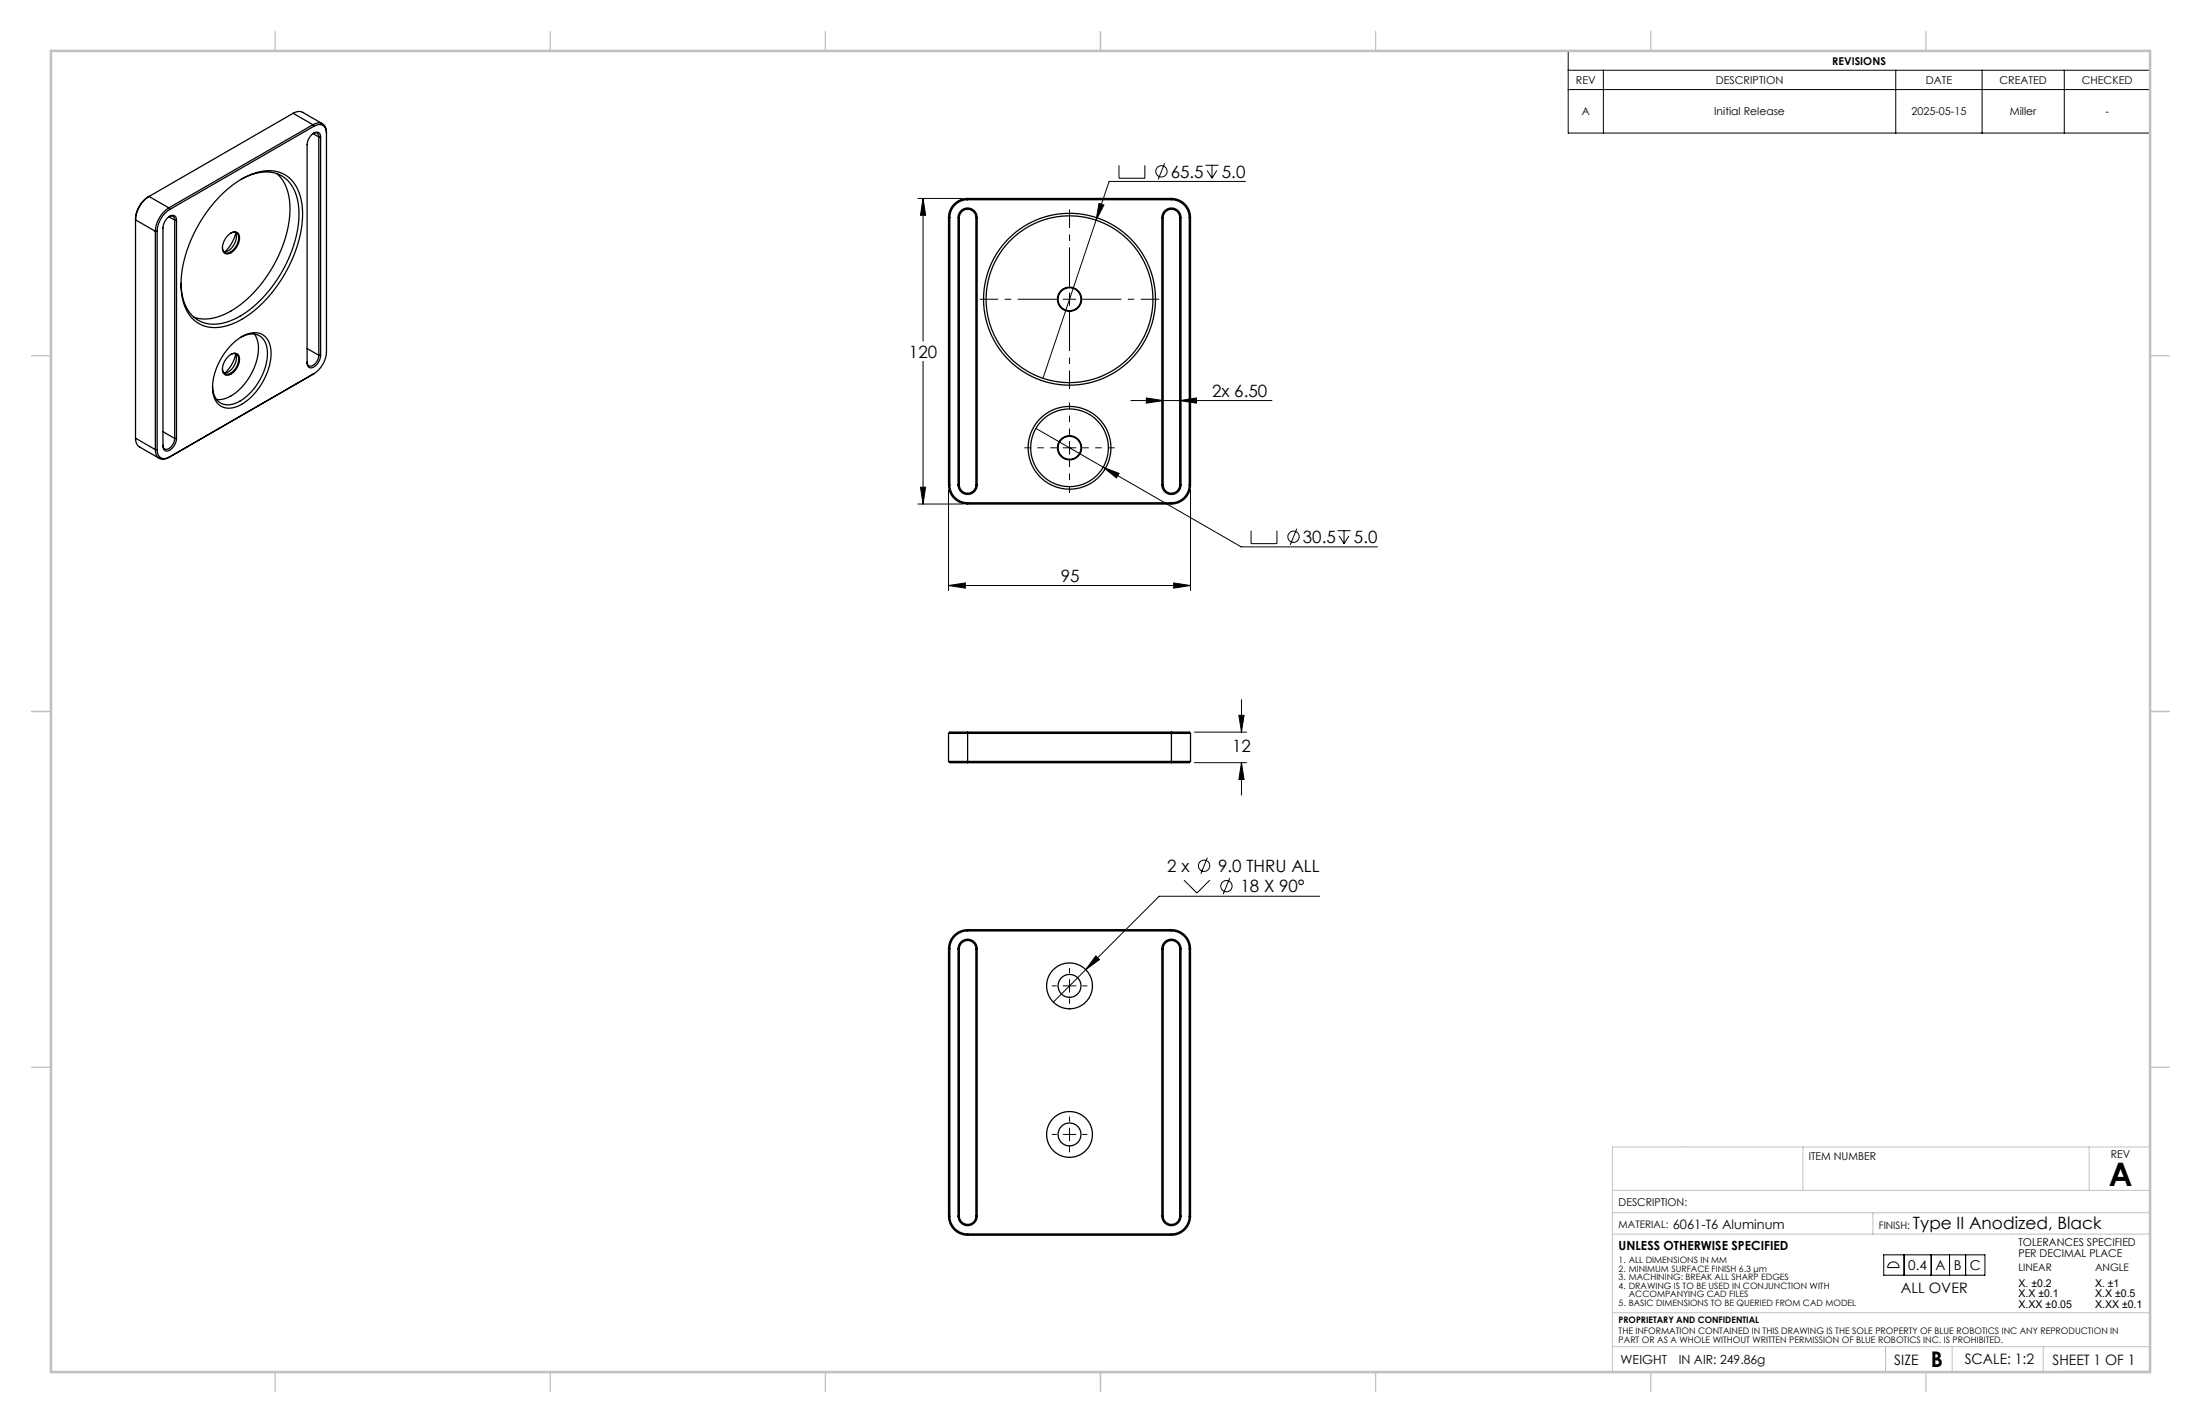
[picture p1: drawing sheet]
<svg xmlns="http://www.w3.org/2000/svg" width="432mm" height="279mm" viewBox="0 0 432 279" stroke-linecap="round" stroke-linejoin="round" font-family="sans-serif">
<g fill="none" stroke="#000" stroke-width=".25">
<path d="M29.3 38.6a5.9 5.9 0 0 0-2.7 4.6l3.9 2.2M29.3 38.6a5.4 5.4 0 0 0-2.7 4.4v43M29.3 38.6l3.8 2.2M43.5 38.2a14.4 14.4 0 0 1 9.1-4.7 6.4 6.4 0 0 1 6.5 5.6 21.8 21.8 0 0 1-3.2 14.7 21.8 21.8 0 0 1-11.1 10.1 6.5 6.5 0 0 1-9-5.2 21.8 21.8 0 0 1 3.2-14.7 27.6 27.6 0 0 1 4.5-5.8zM47.3 35.2a8.3 8.3 0 0 1 7.8-.8 7.5 7.5 0 0 1 3.6 6.7 25.2 25.2 0 0 1-7.7 18 13.9 13.9 0 0 1-9 4.6 6.2 6.2 0 0 1-6.2-5.6l-.3-2.5M54.4 34.1a9.6 9.6 0 0 1 2.5 8.3 25.9 25.9 0 0 1-11.6 18.7 8.9 8.9 0 0 1-7.2 1.2M57.5 22.2l1-.3 .8 .1 4 2.3M57.5 22.2l-28.2 16.4M57.5 22.2l3.9 2.3M61.4 24.5a1.62 1.62 0 0 1 1.9-.2 1.62 1.62 0 0 1 .8 1.7v43.1a5.5 5.5 0 0 1-2.5 4.3M61.4 24.5l-28.3 16.3M61.4 24.5l.2 .3"/>
<path d="M61.4 26.2l1.2 .7M61.5 26.2a.69 .69 0 0 1 .8 0 .69 .69 0 0 1 .3 .7M61.6 24.8a1.51 1.51 0 0 1 1.8-.2 1.51 1.51 0 0 1 .7 1.6M61.6 24.8l-28.3 16.3M62.6 26.9h.3M62.6 26.9v42.9M62.9 26.9a.86 .86 0 0 0-.5-.9 .86 .86 0 0 0-1 .3 2.97 2.97 0 0 0-1.1 2.1v42.9a.86 .86 0 0 0 .5 .9 .86 .86 0 0 0 1-.3 2.97 2.97 0 0 0 1.1-2.1M62.9 26.9v42.9M189.9 39a3.8 3.8 0 0 0-3.7 3.7M189.9 39.2a3.5 3.5 0 0 0-3.5 3.5M189.9 39v.2M189.9 39h40"/>
<path d="M189.9 39.2h40M229.9 39.2a3.5 3.5 0 0 1 3.5 3.5M229.9 39a3.8 3.8 0 0 1 3.8 3.7M229.9 39v.2M30.5 45.4h.3M30.5 45.4v42.9M30.8 45.4v42.9M33.1 40.8a5.9 5.9 0 0 0-2.6 4.6M33.1 40.8l.2 .3M33.2 42.6l1.1 .6M33.2 42.5a.69 .69 0 0 1 .8 0 .69 .69 0 0 1 .3 .7M33.3 41.1a5.5 5.5 0 0 0-2.5 4.3"/>
<path d="M34.3 43.2h.3M34.3 43.2v42.9M34.6 43.2a.86 .86 0 0 0-.5-.9 .86 .86 0 0 0-1 .3 2.97 2.97 0 0 0-1.1 2.1v42.9a.86 .86 0 0 0 .5 .9 .86 .86 0 0 0 1-.3 2.97 2.97 0 0 0 1.1-2.1M34.6 43.2v42.9M44.8 46.1a1.19 1.19 0 0 1 2.1 0 3.2 3.2 0 0 1-2.3 3.8 1.14 1.14 0 0 1-.9-1.7l.5-1.3zM45.3 45.8a1.03 1.03 0 0 1 1.3 0 1.03 1.03 0 0 1 .2 1.3 2.88 2.88 0 0 1-2.5 2.6l-.4-.4-.2-.7M46.1 45.6a2.85 2.85 0 0 1-2.2 3.8M46.3 45.8a7.5 7.5 0 0 1-2.1 3.6M186.2 42.7v52.5M186.2 42.7h.2M186.4 42.7v52.5M188 42.7a1.87 1.87 0 0 1 1.9-1.9 1.87 1.87 0 0 1 1.9 1.9"/>
<path d="M188 42.7h.3M188 42.7v52.5M188.3 42.7a1.63 1.63 0 0 1 1.6-1.6 1.63 1.63 0 0 1 1.6 1.6M188.3 42.7v52.5M191.5 42.7h.3M191.5 42.7v52.5M191.8 42.7v52.5M228 42.7a1.87 1.87 0 0 1 1.9-1.9 1.87 1.87 0 0 1 1.9 1.9M228 42.7h.3M228 42.7v52.5M228.3 42.7a1.63 1.63 0 0 1 1.6-1.6 1.63 1.63 0 0 1 1.6 1.6M228.3 42.7v52.5"/>
<path d="M231.5 42.7h.3M231.5 42.7v52.5M231.8 42.7v52.5M233.4 42.7h.3M233.4 42.7v52.5M233.7 42.7v52.5M44.8 69.9a1.19 1.19 0 0 1 2.1 0 3.2 3.2 0 0 1-2.3 3.8 1.14 1.14 0 0 1-.9-1.7l.3-.9zM45.3 69.6a1.03 1.03 0 0 1 1.3 .1 1.03 1.03 0 0 1 .2 1.2 2.88 2.88 0 0 1-2.5 2.6l-.4-.4-.2-.7M45.6 67.5a5.8 5.8 0 0 1 5.3-2.1 3.8 3.8 0 0 1 2.3 4.3 12.4 12.4 0 0 1-6.7 10.1 3.3 3.3 0 0 1-4.7-3 12.3 12.3 0 0 1 3.8-9.3zM46.1 69.4a2.85 2.85 0 0 1-2.2 3.8M46.3 69.6a7.5 7.5 0 0 1-2.1 3.7M47.3 66.2a3.2 3.2 0 0 1 4.9 1.2 9.8 9.8 0 0 1-2.1 8.6 7.5 7.5 0 0 1-5.6 3.5 3.2 3.2 0 0 1-2.8-3.7"/>
<path d="M49.9 65.6a6.9 6.9 0 0 1 0 6.6 10 10 0 0 1-6.3 6.2h-1.1M60.3 68.4l2.3 1.4M61.6 73.4l-28.5 16.4M61.6 73.4l-.2 .1M62.6 69.8a2.08 2.08 0 0 1-1.9 2.1l-.3-.2-.1-.6M62.6 69.8h.3M26.6 86l.2 1 .5 .7 4 2.3M26.6 86l3.9 2.3M30.5 88.3a1.62 1.62 0 0 0 .8 1.7 1.62 1.62 0 0 0 1.8-.2M30.5 88.3h.3M30.8 88.3a1.51 1.51 0 0 0 .8 1.6 1.51 1.51 0 0 0 1.7-.2l-.2 .1M32 84.8l2.3 1.3"/>
<path d="M34.3 86.1a2.08 2.08 0 0 1-1.9 2.1l-.2-.2-.2-.6M34.3 86.1h.3M186.2 95.2a3.8 3.8 0 0 0 3.7 3.8M186.2 95.2h.2M186.4 95.2a3.5 3.5 0 0 0 3.5 3.5M188 95.2a1.87 1.87 0 0 0 1.9 1.9 1.87 1.87 0 0 0 1.9-1.9M188 95.2h.3M188.3 95.2a1.63 1.63 0 0 0 1.6 1.6 1.63 1.63 0 0 0 1.6-1.6M189.9 98.7v.3M189.9 98.7h40M189.9 99h40M191.5 95.2h.3"/>
<path d="M228 95.2a1.87 1.87 0 0 0 1.9 1.9 1.87 1.87 0 0 0 1.9-1.9M228 95.2h.3M228.3 95.2a1.63 1.63 0 0 0 1.6 1.6 1.63 1.63 0 0 0 1.6-1.6M229.9 98.7v.3M231.5 95.2h.3M233.4 95.2a3.5 3.5 0 0 1-3.5 3.5M233.4 95.2h.3M233.7 95.2a3.8 3.8 0 0 1-3.8 3.8M186.2 149.5h47.5M186.2 144h47.5M186.2 149.5a1.88 1.88 0 0 0 1.6 .3h2.1M186.2 144v5.5"/>
<path d="M189.9 143.8h-2.1a1.88 1.88 0 0 0-1.6 .2M189.9 143.8v6M189.9 149.8h40M189.9 143.8h40M229.9 143.8h2.2a1.88 1.88 0 0 1 1.6 .2M229.9 143.8v6M233.7 149.5a1.88 1.88 0 0 1-1.6 .3h-2.2M233.7 144v5.5M186.2 186.3v52.5M186.2 186.3h.2M186.4 186.3v52.5M188 186.3a1.87 1.87 0 0 1 1.9-1.9 1.87 1.87 0 0 1 1.9 1.9"/>
<path d="M188 186.3v52.5M188 186.3h.3M188.3 186.3a1.63 1.63 0 0 1 1.6-1.6 1.63 1.63 0 0 1 1.6 1.6M188.3 186.3v52.5M189.9 182.8a3.5 3.5 0 0 0-3.5 3.5M189.9 182.5a3.8 3.8 0 0 0-3.7 3.8M189.9 182.5v.3M189.9 182.8h40M189.9 182.5h40M191.5 186.3v52.5M191.5 186.3h.3M191.8 186.3v52.5"/>
<path d="M228 186.3a1.87 1.87 0 0 1 1.9-1.9 1.87 1.87 0 0 1 1.9 1.9M228 186.3v52.5M228 186.3h.3M228.3 186.3a1.63 1.63 0 0 1 1.6-1.6 1.63 1.63 0 0 1 1.6 1.6M228.3 186.3v52.5M229.9 182.8a3.5 3.5 0 0 1 3.5 3.5M229.9 182.5a3.8 3.8 0 0 1 3.8 3.8M229.9 182.5v.3M231.5 186.3v52.5M231.5 186.3h.3M231.8 186.3v52.5M233.4 186.3v52.5"/>
<path d="M233.4 186.3h.3M233.7 186.3v52.5M186.2 238.8a3.8 3.8 0 0 0 3.7 3.7M186.2 238.8h.2M186.4 238.8a3.5 3.5 0 0 0 3.5 3.5M188 238.8a1.87 1.87 0 0 0 1.9 1.9 1.87 1.87 0 0 0 1.9-1.9M188 238.8h.3M188.3 238.8a1.63 1.63 0 0 0 1.6 1.6 1.63 1.63 0 0 0 1.6-1.6M191.5 238.8h.3M228 238.8a1.87 1.87 0 0 0 1.9 1.9 1.87 1.87 0 0 0 1.9-1.9M228 238.8h.3M228.3 238.8a1.63 1.63 0 0 0 1.6 1.6 1.63 1.63 0 0 0 1.6-1.6"/>
<path d="M231.5 238.8h.3M233.4 238.8a3.5 3.5 0 0 1-3.5 3.5M233.4 238.8h.3M233.7 238.8a3.8 3.8 0 0 1-3.8 3.7M189.9 242.3v.2M189.9 242.3h40M189.9 242.5h40M229.9 242.3v.2"/>
<circle cx="209.9" cy="58.8" r="16.4"/>
<circle cx="209.9" cy="58.8" r="2.25"/>
<circle cx="209.9" cy="58.8" r="16.9"/>
<circle cx="209.9" cy="58.8" r="2.38"/>
<circle cx="209.9" cy="87.9" r="8.1"/>
<circle cx="209.9" cy="87.9" r="2.25"/>
<circle cx="209.9" cy="87.9" r="2.38"/>
<circle cx="209.9" cy="87.9" r="7.6"/>
<circle cx="209.9" cy="193.6" r="4.5"/>
<circle cx="209.9" cy="193.6" r="2.25"/>
<circle cx="209.9" cy="222.7" r="4.5"/>
<circle cx="209.9" cy="222.7" r="2.25"/>
</g>
<g fill="none" stroke="#000" stroke-width=".2">
<path d="M307.8 10h114.2v16.1h-114.2zM307.8 13.8h114.2M307.8 17.6h114.2M314.7 13.8v12.3M372.1 13.8v12.3M389 13.8v12.3M405.2 13.8v12.3M180.2 39h8.7M181.2 39l.5 3.3h-1zM181.2 39v28M215.7 39.9l1 .4-1.6 2.9zM219.6 32.5v2.5h5.1v-2.5"/>
<path d="M228.6 32.1l-1.3 3.1M236.6 32.5h2.5M236.9 33.5l1 1.5M237.9 32.5v2.5M238.8 33.5l-.9 1.5M244.4 35.6h-26.7l-13 38.7M208.7 58.8h2.5M209.9 57.5v2.5M181.2 70.9v28.1M221.9 78.7h27.7M225 78.1l3.3 .6-3.3 .5zM231.5 78.7l3.3-.6v1.1z"/>
<path d="M180.2 99h8.7M180.7 95.7h1l-.5 3.3zM186.2 96.2v19.8M203.3 84.1l40.3 23.3h26.8M208.7 87.9h2.5M209.9 86.7v2.5M216.5 91.7l3.1 1.2-.5 .9zM233.7 96.2v19.8M186.2 115l3.3-.5v1zM186.2 115h47.5M230.4 114.5l3.3 .5-3.3 .5zM245.6 104.2v2.5h5v-2.5"/>
<path d="M254.5 103.8l-1.3 3.2M262.5 104.2h2.6M262.9 105.2l.9 1.5M263.8 104.2v2.5M264.8 105.2l-1 1.5M243.7 137.4v6.4M234.4 143.8h10.3M234.4 149.8h10.3M243.2 140.4h1l-.5 3.4zM243.7 149.8l.5 3.3h-1zM243.7 149.8v6.3M232.4 172.8l2.5 2.5 2.6-2.5"/>
<path d="M237 168.4l-1.3 3.2M241.4 172.4l-1.3 3.2M259 176h-31.5l-20.8 20.8M208.7 193.6h2.5M209.9 192.3v2.5M215.1 187.7l.7 .7-2.7 2zM208.7 222.7h2.5M209.9 221.5v2.5M369.7 246.4h19.9v4h-19.9zM370.9 248.1a1.12 1.12 0 0 1 1.2-.2 1.12 1.12 0 0 1 .6 1h-2.2zM373.7 246.4v4M379 246.4v4"/>
<path d="M382.6 246.4v4M385.8 246.4v4"/>
<circle cx="228" cy="33.6" r="1.11"/>
<circle cx="253.9" cy="105.4" r="1.11"/>
<circle cx="236.3" cy="170" r="1.11"/>
<circle cx="240.7" cy="174" r="1.11"/>
</g>
<path d="M207.4 58.8h-15.1M209.9 56.3v-15.2M212.4 58.8h15.1M209.9 61.3v15.1" fill="none" stroke="#000" stroke-width=".2" stroke-dasharray="15.2 1.3 1.3 1.3" stroke-dashoffset="7.6" stroke-linecap="butt"/>
<path d="M207.4 87.9h-6.4M209.9 85.4v-6.4M209.9 90.4v6.4M212.4 87.9h6.4" fill="none" stroke="#000" stroke-width=".2" stroke-dasharray="15.2 1.3 1.3 1.3" stroke-dashoffset="14" stroke-linecap="butt"/>
<path d="M207.4 193.6h-1M209.9 191.1v-1M209.9 196.1v1M212.4 193.6h1M207.4 222.7h-1M209.9 220.2v-1M209.9 225.2v1M212.4 222.7h1" fill="none" stroke="#000" stroke-width=".2" stroke-dasharray="15.2 1.3 1.3 1.3" stroke-linecap="butt"/>
<g fill="none" stroke="#c0c0c0" stroke-width=".2">
<path d="M316.5 233.7h105.6M316.5 238.1h105.6M353.9 225.2v8.5M367.6 238.1v4.2M410.1 225.2v8.5M422.1 225.2h-105.6v44.1M316.5 242.3h105.6M316.5 257.8h105.6M316.5 264.4h105.6M370.1 264.4v4.8M383.2 264.4v4.8M401 264.4v4.9"/>
<path d="M404.9 269.3h17.2"/>
</g>
<g fill="none" stroke="#c0c0c0" stroke-width=".25">
<path d="M54 6.2v3.8M108 6.2v3.8M162 6.2v3.8M216 6.2v3.8M270 6.2v3.8M324 6.2v3.8M378 6.2v3.8M6.2 69.8h3.8M422 69.8h3.8M6.2 139.7h3.8M422 139.7h3.8M6.2 209.5h3.8"/>
<path d="M422 209.5h3.8M54 269.4v3.8M108 269.4v3.8M162 269.4v3.8M216 269.4v3.8M270 269.4v3.8M324 269.4v3.8M378 269.4v3.8"/>
</g>
<path d="M10 10h412v259.4h-412z" fill="none" stroke="#c0c0c0" stroke-width=".5"/>
<path d="M243.2 140.4h1l-.5 3.4zM243.7 149.8l.5 3.3h-1zM215.7 39.9l-.6 3.3 1.6-2.9zM216.5 91.7l2.6 2.1 .5-.9zM225 78.1l3.3 .6-3.3 .5zM231.5 78.7l3.3-.6v1.1zM181.2 39l.5 3.3h-1zM180.7 95.7h1l-.5 3.3zM186.2 115l3.3-.5v1zM230.4 114.5l3.3 .5-3.3 .5zM215.1 187.7l-2 2.7 2.7-2z" fill="#000"/>
<text font-size="6.3" x="413.9" y="232.9">A</text>
<text font-size="4.2" x="379" y="268.4">B</text>
<g font-size="3.3">
<text x="229.8" y="34.9">65.5</text>
<text x="239.8" y="34.9">5.0</text>
<text x="178.4" y="70.2">120</text>
<text x="237.9" y="77.9">2x 6.50</text>
<text x="255.7" y="106.6">30.5</text>
<text x="265.8" y="106.6">5.0</text>
<text x="208.2" y="114.2">95</text>
<text x="241.8" y="147.7">12</text>
<text x="229.1" y="171.2">2 x</text>
<text x="239.1" y="171.2">9.0 THRU ALL</text>
<text x="243.5" y="175.2">18 X 90°</text>
<text x="375.5" y="241.3">Type II Anodized, Black</text>
</g>
<g font-size="2.8">
<text x="373.1" y="253.9">ALL OVER</text>
<text x="371.8" y="268">SIZE</text>
<text x="385.6" y="267.8">SCALE: 1:2</text>
<text x="402.8" y="267.9">SHEET 1 OF 1</text>
</g>
<g font-size="2.7">
<text x="374.5" y="249.4">0.4</text>
<text x="379.9" y="249.4">A</text>
<text x="383.5" y="249.4">B</text>
<text x="386.6" y="249.4">C</text>
</g>
<g font-size="2.5">
<text x="317.7" y="245.5">UNLESS OTHERWISE SPECIFIED</text>
<text x="328.3" y="241.2">6061-T6 Aluminum</text>
<text x="318.1" y="267.9">WEIGHT</text>
<text x="329.5" y="267.8">IN AIR: 249.86g</text>
</g>
<g font-size="2.1">
<text x="309.3" y="16.5">REV</text>
<text x="336.8" y="16.5">DESCRIPTION</text>
<text x="359.6" y="12.7">REVISIONS</text>
<text x="378" y="16.5">DATE</text>
<text x="392.4" y="16.5">CREATED</text>
<text x="408.6" y="16.5">CHECKED</text>
<text x="310.5" y="22.7">A</text>
<text x="336.5" y="22.7">Initial Release</text>
<text x="375.2" y="22.7">2025-05-15</text>
<text x="394.5" y="22.7">Miller</text>
<text x="413.2" y="22.7">-</text>
<text x="355" y="227.8">ITEM NUMBER</text>
<text x="414.3" y="227.4">REV</text>
<text x="317.7" y="236.7">DESCRIPTION:</text>
<text x="396.2" y="244.7">TOLERANCES SPECIFIED</text>
<text x="396.2" y="246.8">PER DECIMAL PLACE</text>
<text x="396.2" y="252.6">X. ±0.2</text>
<text x="396.2" y="254.7">X.X ±0.1</text>
<text x="396.2" y="256.9">X.XX ±0.05</text>
<text x="411.2" y="252.6">X. ±1</text>
<text x="411.2" y="254.7">X.X ±0.5</text>
<text x="411.2" y="256.9">X.XX ±0.1</text>
</g>
<g font-size="2">
<text x="317.7" y="241.2">MATERIAL:</text>
<text x="368.8" y="241.3">FINISH:</text>
<text x="396.2" y="249.6">LINEAR</text>
<text x="411.2" y="249.6">ANGLE</text>
</g>
<g font-size="1.8">
<text x="317.7" y="262">THE INFORMATION CONTAINED IN THIS DRAWING IS THE SOLE PROPERTY OF BLUE ROBOTICS INC ANY REPRODUCTION IN</text>
<text x="317.7" y="263.8">PART OR AS A WHOLE WITHOUT WRITTEN PERMISSION OF BLUE ROBOTICS INC. IS PROHIBITED.</text>
<text x="317.7" y="259.9">PROPRIETARY AND CONFIDENTIAL</text>
</g>
<g font-size="1.7">
<text x="317.7" y="248.1">1. ALL DIMENSIONS IN MM</text>
<text x="317.7" y="249.7">2. MINIMUM SURFACE FINISH 6.3 μm</text>
<text x="317.7" y="251.4">3. MACHINING: BREAK ALL SHARP EDGES</text>
<text x="317.7" y="253.1">4. DRAWING IS TO BE USED IN CONJUNCTION WITH</text>
<text x="317.7" y="256.4">5. BASIC DIMENSIONS TO BE QUERIED FROM CAD MODEL</text>
<text x="319.7" y="254.7">ACCOMPANYING CAD FILES</text>
</g>
</svg>
